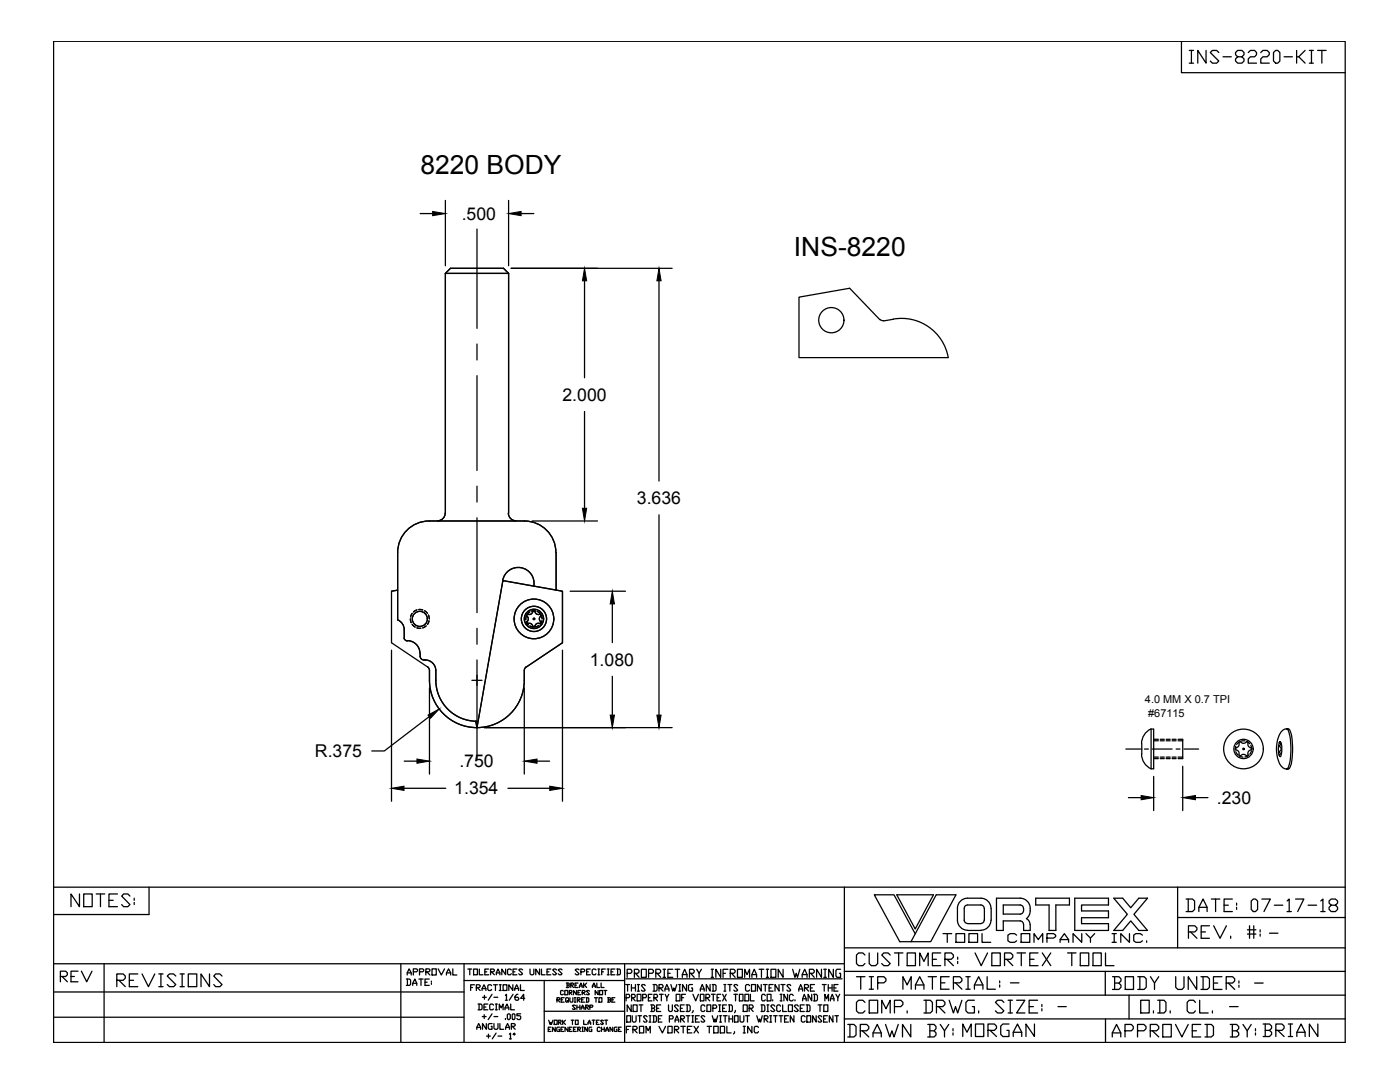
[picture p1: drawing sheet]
<svg xmlns="http://www.w3.org/2000/svg" width="279mm" height="216mm" viewBox="0 0 279 216" stroke-linecap="round" stroke-linejoin="round" font-family="sans-serif">
<!-- layer: titleblk -->
<path d="M10.7 8.2h257.8v199.8h-257.8zM235.8 8.2v6.3h32.7M10.7 177h257.8" fill="none" stroke="#000" stroke-width=".25"/>
<!-- layer: 50 -->
<g fill="none" stroke="#000" stroke-width=".25">
<path d="M168.5 177v31M235 177v12.1M10.7 182.5h19M10.7 197.9h81.9M10.7 192.3h157.8M20.8 192.3v15.7M80 192.3v15.7M92.6 192.3v15.7M92.6 195.7h32.1M108.6 195.7v12.2M124.7 192.3v15.7M168.5 189.1h100"/>
<path d="M168.5 193.8h100M168.5 198.6h100M225.3 198.6v4.7M235 183.1h33.5M10.7 203h81.9M108.6 201.8h16.1M168.5 203.3h100"/>
</g>
<!-- layer: Text -->
<g fill="none" stroke="#000" stroke-width=".25">
<path d="M179 178.5h7.3l-3.6 6.9zM193.1 179.2a2.01 2.01 0 0 0-2 2.1v2.3a2.01 2.01 0 0 0 2 2M193.1 179.2h2.7a2.01 2.01 0 0 1 2 2M81.1 195.4h.6l.2 .2v.8l-.2 .2h-.6M81.3 194.5v-.4l.3-.8 .5 .8v.4M81.3 194.1h.8M81.3 195.4v1.2M82.4 196.6v-.4l.4-.8 .4 .8v.4M82.4 196.2h.8M82.5 193.9h.6l.2-.4-.2-.2h-.6v1.2M83.6 195.4h.8M83.7 193.9h.7l.2-.4-.2-.2h-.7v1.2"/>
<path d="M84 195.4v1.2M84.8 196h.4M85 193.9h.6l.2-.4-.2-.2h-.6v1.2M85.2 193.9l.6 .6M85.7 195.4h-.9v1.2h.9M86.1 195.8v.2M86.1 196.2v.2M86.2 193.3h.9v1.2h-.9zM87.4 193.3l.7 1.2 .6-1.2M89.1 194.5v-.4l.4-.8 .4 .8v.4M89.1 194.1h.8M90.4 193.3v1.2h.8"/>
<path d="M93.4 193.4h.7M93.8 193.4v1.1M93.9 197h.4M94.5 193.4h.8v1.1h-.8zM94.7 196.5h-.8v1.1M95.1 197h.5l.2-.1v-.2l-.2-.2h-.5v1.1M95.2 197l.6 .6M95.7 193.4v1.1h.7M96.2 197.6v-.3l.4-.8 .4 .8v.3M96.2 197.3h.8M96.3 199h.8M96.7 198.6v.8"/>
<path d="M96.8 193.9h.3M97.5 193.4h-.7v1.1h.7M97.9 193.9h.6l.2-.2v-.2l-.2-.1h-.6v1.1M98.1 193.9l.6 .6M98.1 196.7l-.2-.2h-.4l-.1 .2v.7l.1 .2h.4l.2-.2M98.2 198.4l-.8 1.2M98.5 196.5h.8M98.6 199h.7M98.9 196.5v1.1M99 194.5v-.4l.4-.7 .4 .7v.4M99 194.1h.8M99.6 197.6h.4"/>
<path d="M99.6 196.5h.4M99.9 196.5v1.1M100.4 196.5h.8v1.1h-.8zM100.9 198.6l.2-.2v1.2M100.9 199.6h.3M100.9 193.4v1.1l-.8-1.1v1.1M102.1 193.5l-.3-.1h-.3l-.2 .1v.8l.2 .2h.3l.3-.2M102.3 196.5v1.1l-.8-1.1v1.1M102.4 193.9h.4M102.4 198.4l-.8 1.2M102.7 197.6v-.3l.4-.8 .4 .8v.3M102.7 197.3h.8"/>
<path d="M103.2 193.4h-.8v1.1h.8M103.4 198.4h-.2l-.4 .4v.6l.2 .2h.4l.1-.2-.1-.4h-.6M103.9 196.5v1.1h.7M104.3 193.5l-.2-.1h-.4l-.2 .1 .8 .8-.2 .2h-.4l-.2-.2M104.7 199.2h-.8l.6-.8v1.2M105.8 193.4v.9l.2 .2h.4l.1-.2v-.9M107.7 193.4v1.1l-.8-1.1v1.1M108.1 193.4v1.1h.7M109.2 193.9h.3M109.9 193.4h-.7v1.1h.7M111.1 193.5l-.2-.1h-.4l-.2 .1 .8 .8-.2 .2h-.4l-.2-.2M111.2 199.5h.4l.1-.3-.5-.1v.9"/>
<path d="M111.3 199.5l.4 .5M112 199.5h.3M112.2 193.5l-.2-.1h-.4l-.2 .1 .8 .8-.2 .2h-.4l-.2-.2M112.4 197.8l-.1-.2-.4 .2v.6l.1 .1 .4-.1M112.6 199.1h-.6v.9h.6M112.7 197.6h.6v.9h-.6zM113 196.2h.5l.1 .1-.1 .3M113.2 196.6h.3l.1 .3-.1 .1h-.5M113.2 196.2v.8M113.6 198.1h.4l.2-.3-.6-.2v.9M113.7 198.1l.5 .4M113.9 196.6h.4l.2-.3-.6-.1v.8"/>
<path d="M114 196.6l.5 .4M114.8 196.6h.2M115 197.6v.9l-.5-.9v.9M115.3 196.2h-.5v.8h.5M115.3 198.1h.3M115.6 193.5l-.2-.1h-.4l-.2 .1 .8 .8-.2 .2h-.4l-.2-.2M115.6 197l.3-.8 .3 .8M115.6 196.8h.6M115.9 197.6h-.6v.9M115.9 193.9h.6l.2-.2v-.2l-.2-.1h-.6v1.1M116.2 198.1h.4l.2-.3-.6-.2v.9M116.3 198.1l.5 .4"/>
<path d="M116.5 196.2v.8M116.7 196.6l.4 .4M117.1 196.2l-.6 .4M117.1 193.9h.3M117.6 197.8l-.1-.2-.5 .2 .6 .6-.1 .1-.5-.1M117.8 193.4h-.7v1.1h.7M118.2 197l.3-.8 .3 .8M118.2 196.8h.6M118.9 193.5l-.1-.1h-.4l-.2 .1v.8l.2 .2h.4l.1-.2M119.1 196.2v.8h.6M119.3 193.4h.4M119.3 194.5h.4"/>
<path d="M119.4 197.6v.9l-.6-.9v.9M119.5 193.4v1.1M119.7 197.6h.6v.9h-.6zM120 196.2v.8h.6M120.1 193.9h.3M120.5 197.6h.6M120.8 193.4h-.7v1.1M120.8 197.6v.9M121.2 193.4h.4M121.2 194.5h.4M121.3 199.1l.6 .1-.2 .3M121.4 199.5h.3l.2 .3-.2 .2h-.4"/>
<path d="M121.4 193.4v1.1M121.4 199.1v.9M121.9 193.9h.4M122.1 199.5h.3M122.7 199.1h-.6v.9h.6M122.7 193.4h-.8v1.1h.8M123.1 193.4h.5l.2 .1v.8l-.2 .2h-.5M123.3 193.4v1.1M124.9 196.5h.7M124.9 195.3h43.1M125 199.1h.5l.2-.2-.2-.5h-.5v1.3M125.2 194.2h.7l.2-.2v-.3l-.2-.3h-.7v1.6"/>
<path d="M125.3 196.5v1.3M126 196.5v1.3M126 197.1h.8M126.1 199.1h.5l.2-.2-.2-.5h-.5v1.3M126.2 199.1l.6 .6M126.6 194.2h.7l.2-.2v-.3l-.2-.3h-.7v1.6M126.8 196.5v1.3M126.8 194.2l.7 .8M127.2 198.4h.7v1.3h-.7zM127.2 196.5h.4M127.2 197.8h.4M127.4 196.5v1.3"/>
<path d="M128 193.4h1v1.6h-1zM128.3 199.1h.5l.2-.2-.2-.5h-.5v1.3M128.8 196.7l-.2-.2h-.4l-.2 .2 .8 .9-.2 .2h-.4l-.2-.2M129.4 199.1h.3M129.4 194.2h.8l.2-.2v-.3l-.2-.3h-.8v1.6M130.1 198.4h-.7v1.3h.7M130.3 196.5h.6l.2 .2v.9l-.2 .2h-.6M130.5 199.1h.5l.2-.2-.2-.5h-.5v1.3M130.5 196.5v1.3M130.7 199.1l.5 .6M130.9 194.2h.7l.3-.2v-.3l-.3-.3h-.7v1.6M131.1 194.2l.8 .8"/>
<path d="M131.5 197.1h.6l.2-.2v-.2l-.2-.2h-.6v1.3M131.6 198.4h.8M131.7 197.1l.6 .7M132 198.4v1.3M132.3 193.4h.5M132.3 195h.5M132.6 193.4v1.6M132.7 197.8v-.5l.4-.8 .4 .8v.5M132.7 197.3h.8M132.7 198.4l.4 .7v.6M133.3 194.2h.5M133.5 198.4l-.4 .7"/>
<path d="M133.9 196.5l.4 1.3 .2-.7 .1 .7 .5-1.3M134.3 193.4h-1v1.6h1M134.7 193.4h1M134.9 198.4h.8v1.3h-.8zM135.2 193.4v1.6M135.5 196.5h.3M135.5 197.8h.3M135.7 196.5v1.3M136 199.1h.4M136.2 195v-.5l.4-1.1 .5 1.1v.5M136.2 194.5h.9M136.8 198.4h-.8v1.3"/>
<path d="M137 196.5v1.3l-.8-1.3v1.3M137.6 194.2h.7l.2-.2v-.3l-.2-.3h-.7v1.6M137.8 194.2l.7 .8M138.2 196.5h-.6l-.2 .2v.9l.2 .2h.6v-.7h-.2M138.3 198.4l.5 1.3 .6-1.3M139.1 193.4l.4 .8v.8M139.8 197.8v-.5l.4-.8 .3 .8v.5M139.8 198.4h.7v1.3h-.7zM139.8 197.3h.7M140 193.4l-.5 .8M140.9 199.1h.5l.2-.2-.2-.5h-.5v1.3M141.1 199.1l.5 .6"/>
<path d="M141.7 196.5v1.3l-.7-1.3v1.3M141.9 193.4h.5M141.9 195h.5M142 198.4h.7M142.1 196.5h.6l.2 .2v.9l-.2 .2h-.6M142.1 193.4v1.6M142.3 196.5v1.3M142.4 198.4v1.3M143.1 199.1h.4M143.8 198.4h-.7v1.3h.7M143.8 193.4v1.6l-.9-1.6v1.6M144.2 198.4l.7 1.3"/>
<path d="M144.3 194.2h.5M144.5 196.5h.4M144.5 197.8h.4M144.7 196.5v1.3M144.9 198.4l-.7 1.3M145.3 193.4h-1v1.6M145.3 196.5h.7M145.7 196.5v1.3M145.7 194.2h.8l.2-.2v-.3l-.2-.3h-.8v1.6M146 194.2l.7 .8M146.5 198.4h.7M146.8 198.4v1.3"/>
<path d="M147.2 193.4h1v1.6h-1zM147.2 196.7l-.2-.2h-.4l-.1 .2 .7 .9-.2 .2h-.4l-.1-.2M147.6 198.4h.7v1.3h-.7zM148.6 195v-1.6l.5 1.1 .5-1.1v1.6M148.7 198.4h.7v1.3h-.7zM149.6 196.7l-.2-.2h-.4l-.2 .2v.9l.2 .2h.4l.2-.2M149.8 198.4v1.3h.7M150 196.5h.8v1.3h-.8zM150.1 195v-.5l.4-1.1 .5 1.1v.5M150.1 194.5h.9M151.5 193.4h.9M151.9 196.5v1.3l-.7-1.3v1.3"/>
<path d="M152 193.4v1.6M152.3 196.5h.8M152.7 198.7l-.1-.3h-.4l-.2 .3v.8l.2 .2h.4l.1-.2M152.7 196.5v1.3M152.9 193.4h.5M152.9 195h.5M153.1 198.4h.8v1.3h-.8zM153.1 193.4v1.6M153.5 197.1h.4M153.9 193.4h.9v1.6h-.9zM154.2 199.5v.2M154.3 196.5h-.8v1.3h.8"/>
<path d="M155.5 196.5v1.3l-.8-1.3v1.3M155.7 199.7h.4M155.7 198.4h.4M155.9 196.5h.8M155.9 198.4v1.3M156.2 196.5v1.3M156.3 193.4v1.6l-1-1.6v1.6M157.2 198.4v1.3l-.8-1.3v1.3M157.8 196.7l-.2-.2h-.3l-.3 .2 .8 .9-.2 .2h-.3l-.3-.2M158.2 193.4l.5 1.6 .2-.8 .3 .8 .4-1.6M158.3 198.7l-.2-.3h-.3l-.2 .3v.8l.2 .2h.3l.2-.2M158.7 199.5v.2"/>
<path d="M159.4 197.8v-.5l.4-.8 .4 .8v.5M159.4 197.3h.8M160.1 195v-.5l.5-1.1 .5 1.1v.5M160.1 194.5h1M160.2 199.7v-.4l.3-.9 .4 .9v.4M160.2 199.3h.7M160.6 197.1h.5l.3-.2v-.2l-.3-.2h-.5v1.3M160.8 197.1l.6 .7M161.5 194.2h.7l.3-.2v-.3l-.3-.3h-.7v1.6M161.7 197.1h.4M161.8 194.2l.7 .8M162 198.4v1.3l-.7-1.3v1.3"/>
<path d="M162.4 198.4h.5l.2 .3v.8l-.2 .2h-.5M162.5 196.5h-.8v1.3h.8M162.5 198.4v1.3M163.9 193.4v1.6l-.9-1.6v1.6M164.1 196.5h.8M164.4 193.4h.5M164.4 195h.5M164.5 196.5v1.3M164.6 199.7v-1.3l.4 .9 .3-.9v1.3M164.7 193.4v1.6M165.3 197.1h.8M165.3 196.5v1.3"/>
<path d="M165.7 199.7v-.4l.4-.9 .3 .9v.4M165.7 199.3h.7M166.1 196.5v1.3M166.3 193.4v1.6l-.9-1.6v1.6M166.4 197.1h.5M166.8 198.4l.4 .7v.6M167.2 196.5h-.8v1.3h.8M167.6 198.4l-.4 .7M167.8 193.4h-.8l-.2 .3v1l.2 .3h.8v-.8h-.3M182.7 186.3l-4.3-7.8h-3.9l5.1 9.4h6.1l5.1-9.4h-4l-5 9.4M193.1 180.6a.66 .66 0 0 0-.7 .7v2.3a.66 .66 0 0 0 .7 .7M193.1 180.6h2.7a.66 .66 0 0 1 .6 .6"/>
<path d="M196.4 183.6a.66 .66 0 0 1-.6 .7M196.5 181.3v2.3M197.8 183.6a2.01 2.01 0 0 1-2 2M197.8 181.3v2.3M204.2 184.4a.66 .66 0 0 0-.6-.6h-3.4v1.9M204.2 181.2a.66 .66 0 0 0-.6-.6h-3.4v1.8h3.4a.66 .66 0 0 0 .6-.7M204.3 181.3v.5M204.8 183.3a1.29 1.29 0 0 1 .8 1.2M204.9 183.3a2.44 2.44 0 0 0-.8-4l-5.2-.1v6.5M209.4 185.7v-5.1h-2.7v-1.4h6.7v1.4h-2.7v5.1M215.8 184.3v-1.2h5.4v-1.3h-5.4v-1.2h5.4v-1.4h-6.7v6.5M222.3 185.7l2.7-3.3-2.7-3.2h1.8l1.6 1.9 1.6-1.9h1.7l-2.7 3.2 2.7 3.3"/>
<path d="M224.1 185.7l1.6-1.9 1.6 1.9M227.7 199.6h1.6v2.5h-1.6zM231 199.6h1.3l.4 .4v1.7l-.4 .4h-1.3M231.5 199.6v2.5M239.4 199.6v2.5h1.7M95.2 205.4v-.4l.3-.8 .4 .8v.4M95.2 205h.7M95.4 200.3h.6l.2 .3v.7l-.2 .2h-.6M95.6 200.3v1.2M96.3 202.8h.7M96.6 200.9h.4M96.6 202.5v.7"/>
<path d="M97.1 204.2v1.2l-.8-1.2v1.2M97.1 206.7h.8M97.4 200.3h-.8v1.2h.8M97.5 206.4v.7M98.2 204.2h-.6l-.2 .2v.8l.2 .2h.6v-.6h-.2M98.2 202.3l-.8 1.1M98.5 200.6l-.2-.3h-.4l-.2 .3v.7l.2 .2h.4l.2-.2M98.6 204.2v1l.2 .2h.4l.2-.2v-1M98.6 202.8h.7M98.9 201.5h.4M98.9 200.3h.4M99 206.1l-.8 1.2"/>
<path d="M99 200.3v1.2M99.4 206.7h.7M99.6 201.5v-1.2l.4 .8 .4-.8v1.2M99.8 204.2v1.2h.7M100.8 201.5v-.4l.4-.8 .3 .8v.4M100.8 201.1h.7M100.9 203.2v.2M100.9 205.4v-.4l.4-.8 .4 .8v.4M100.9 205h.8M101.2 202.5l.3-.2 .3 .2v.7l-.2 .2-.4-.2zM101.7 206.4l.2-.3v1.2M101.7 207.3h.4"/>
<path d="M101.9 200.3v1.2h.8M102.1 204.8h.5l.2-.2v-.2l-.2-.2h-.5v1.2M102.2 202.5l.2-.2 .4 .2v.7l-.2 .2h-.2l-.2-.2zM102.2 204.8l.6 .6M102.4 206.4l.2-.3 .2 .3-.2 .1zM103.9 202.3h-.7v.4h.5l.2 .1v.4l-.2 .2h-.3l-.2-.2M109.4 205.4h.3M109.5 203.6l.3 .8 .1-.4 .2 .4 .2-.8M110 205h-.6v.8h.6M110.6 203.6h.6v.8h-.6zM110.8 205v.8l-.5-.8v.8M111.4 204h.5l.1-.3-.6-.1v.8"/>
<path d="M111.6 204l.4 .4M111.7 205h-.5l-.1 .7 .6 .1v-.4h-.2M112 205.4h.2M112.3 203.6v.8M112.4 204l.4 .4M112.5 205h-.5v.8h.5M112.8 203.6l-.5 .4M113.4 205v.8l-.6-.8v.8M113.6 205.4h.3M114.2 205h-.6v.8h.6M114.2 203.6v.8M114.5 205.4h.3"/>
<path d="M114.8 203.6h.6v.8h-.6zM115 205h-.5v.8h.5M115.3 205.4h.4l.2-.3-.2-.1h-.4v.8M115.4 205.4l.5 .4M116.1 205.8h.3M116.1 205h.3M116.3 205v.8M116.5 203.6v.8h.5M117.2 205v.8l-.5-.8v.8M117.3 204.4l.3-.8 .3 .8M117.3 204.1h.6M118.1 205h-.4l-.2 .1v.6l.2 .1h.4v-.4h-.1"/>
<path d="M118.4 203.6v.8M119 204h.3M119.6 203.6h-.6v.8h.6M119.8 205.1l-.2-.1-.4 .1v.6l.2 .1 .4-.1M120 205.4h.6M120 205v.8M120.4 203.7l-.1-.1-.4 .1 .5 .5-.1 .2h-.3l-.1-.2M120.6 205v.8M120.7 203.6h.6M120.9 205.8l.3-.8 .2 .8M120.9 205.5h.5M121 203.6v.8"/>
<path d="M122.3 205v.8l-.6-.8v.8M123.1 205h-.4l-.1 .7 .5 .1v-.4h-.1M123.4 205.4h.3M124 205h-.6v.8h.6M125 205.4h.4M125.1 202.7h.7v1.2h-.7zM125.9 204.8h-.9v1.3M126 200.5v1.3l-.8-1.3v1.3M126.2 202.7v1l.2 .2h.3l.2-.2v-1M126.3 205.4h.6l.3-.4-.3-.2h-.6v1.3M126.4 200.5h.8v1.3h-.8zM126.5 205.4l.7 .7"/>
<path d="M127.3 202.7h.7M127.5 200.5h.8M127.6 204.8h.9v1.3h-.9zM127.7 202.7v1.2M127.9 200.5v1.3M128.9 206.1v-1.3l.5 .8 .4-.8v1.3M129.1 202.9l-.1-.2h-.4l-.2 .2 .7 .8-.1 .2h-.4l-.2-.2M129.5 202.7h.4M129.5 203.9h.4M129.7 202.7v1.2M129.9 200.5h.6l.2 .3-.2 .4M130.1 201.2h.4l.2 .4-.2 .2h-.6"/>
<path d="M130.1 200.5v1.3M130.3 202.7h.5l.2 .2v.8l-.2 .2h-.5M130.5 202.7v1.2M131 201.2h.5M131.4 203.3h.4M131.5 204.8l.7 1.3 .6-1.3M131.9 200.5h-.9v1.3h.9M132.1 202.7h-.7v1.2h.7M133.3 204.8h.8v1.3h-.8zM133.4 200.5v1.1l.2 .2h.4l.2-.2v-1.1M133.6 203.3h.6l.2-.4-.2-.2h-.6v1.2M134.6 205.4h.6l.3-.4-.3-.2h-.6v1.3"/>
<path d="M134.7 203.9v-.4l.4-.8 .4 .8v.4M134.7 203.5h.8M134.8 205.4l.7 .7M135.4 200.8l-.2-.3h-.4l-.2 .3 .8 .8-.2 .2h-.4l-.2-.2M135.8 201.2h.4M135.8 203.3h.6l.2-.4-.2-.2h-.6v1.2M135.9 204.8h.9M136 203.3l.6 .6M136.3 204.8v1.3M136.6 200.5h-.8v1.3h.8M136.9 200.5h.6l.2 .3v.8l-.2 .2h-.6M136.9 202.7h.8"/>
<path d="M137.1 200.5v1.3M137.2 205.4h.5M137.3 202.7v1.2M138.1 204.8h-.9v1.3h.9M138.1 202.7h.3M138.1 203.9h.3M138.2 202.7v1.2M138.3 201.6l-.2 .5M138.5 204.8l.9 1.3M138.8 203.3h.4M139.4 204.8l-.9 1.3M139.6 202.7h-.8v1.2h.8"/>
<path d="M140.7 200.8l-.2-.3h-.4l-.2 .3v.8l.2 .2h.4l.2-.2M140.7 202.9l-.3-.2h-.3l-.2 .2 .8 .8-.3 .2h-.3l-.2-.2M141.1 200.5h.7v1.3h-.7zM141.1 204.8h.9M141.5 204.8v1.3M142.1 202.7l.4 1.2 .2-.6 .2 .6 .3-1.2M142.3 201.2h.5l.2-.2-.2-.5h-.5v1.3M142.4 204.8h.9v1.3h-.9zM143.4 200.5h.4M143.4 201.8h.4M143.6 200.5v1.3M143.6 202.7h.4"/>
<path d="M143.6 203.9h.4M143.7 204.8h.9v1.3h-.9zM143.8 202.7v1.2M144.2 201.2h.4M144.3 202.7h.8M144.7 202.7v1.2M145 200.5h-.8v1.3h.8M145.1 204.8v1.3h.8M145.4 200.5h.6l.2 .3v.8l-.2 .2h-.6M145.5 203.3h.7M145.5 202.7v1.2M145.6 200.5v1.3"/>
<path d="M146.2 202.7v1.2M146.6 202.7h.7v1.2h-.7zM146.6 205.9v.2l-.2 .2M146.8 201.6l-.2 .5M147.7 202.7v1l.2 .2h.3l.2-.2v-1M148.3 200.5h.8v1.3h-.8zM148.3 204.8h.4M148.3 206.1h.4M148.5 204.8v1.3M148.8 202.7h.7M149.2 202.7v1.2M149.5 201.2h.6l.2-.4-.2-.3h-.6v1.3"/>
<path d="M149.7 201.2l.6 .6M150.1 204.8v1.3l-.9-1.3v1.3M151 202.7l.4 1.2 .2-.6 .2 .6 .3-1.2M151.4 205l-.2-.2h-.5l-.2 .2v.9l.2 .2h.5l.2-.2M151.9 200.5h.6l.1 .3v.8l-.1 .2h-.6M152 200.5v1.3M152.5 203.3h.6l.2-.4-.2-.2h-.6v1.2M152.7 203.3l.6 .6M153.1 200.5h.3M153.1 201.8h.3M153.2 200.5v1.3M153.6 202.7h.4"/>
<path d="M153.6 203.9h.4M153.8 202.7v1.2M154.4 202.7h.7M154.6 200.8l-.2-.3h-.4l-.2 .3 .8 .8-.2 .2h-.4l-.2-.2M154.8 202.7v1.2M155.5 202.7h.7M155.8 200.8l-.2-.3h-.4l-.2 .3v.8l.2 .2h.4l.2-.2M155.9 202.7v1.2M156.2 200.5v1.3h.8M156.6 203.3h.4M157.3 200.5h.8v1.3h-.8zM157.3 202.7h-.7v1.2h.7"/>
<path d="M158.4 202.7v1.2l-.7-1.2v1.2M159.3 200.8l-.2-.3h-.4l-.2 .3 .8 .8-.2 .2h-.4l-.2-.2M159.7 201.2h.4M160.5 200.5h-.8v1.3h.8M160.7 202.9l-.2-.2h-.4l-.2 .2v.8l.2 .2h.4l.2-.2M160.9 200.5h.6l.2 .3v.8l-.2 .2h-.6M161 202.7h.8v1.2h-.8zM161.1 200.5v1.3M162.9 202.7v1.2l-.7-1.2v1.2M163.3 200.5h.7M163.6 200.5v1.3M164 202.9l-.2-.2h-.4l-.1 .2 .7 .8-.2 .2h-.4l-.1-.2"/>
<path d="M164.4 203.3h.3M164.4 200.5h.8v1.3h-.8zM165.1 202.7h-.7v1.2h.7M166.2 202.7v1.2l-.7-1.2v1.2M238.6 200l-.4-.4h-.9l-.4 .4v1.7l.4 .4h.9l.4-.4"/>
</g>
<!-- layer: 0 -->
<g fill="none" stroke="#000" stroke-width=".25">
<path d="M88.9 40v13M101.5 40v13M83.8 42.6h2.5M88.9 54.6v47.8M88.9 54.6l1-1.1h10.6l1 1.1M88.9 54.6h12.6M95.2 45.7v19.8M101.5 54.6v47.8a1.5 1.5 0 0 0 1.5 1.5M102 53.5h32.1M104 42.6h2.5M116.7 56v19.4M131.5 56v40"/>
<path d="M95.2 68.7v3.1M95.2 75v18.9M175.6 63.7l.8 .3M178.3 63.7a9.5 9.5 0 0 1 10.9 7.6l-29.7 .1v-12.1l10.1-1.8 6 6.3M178.3 63.7l-1.9 .3M95.2 97v3.2M116.7 82.1v19.3M79.4 117.8l-1.3 .2v10.3l7.2 4.8 .4 .7M88.8 102.4a1.5 1.5 0 0 1-1.5 1.5M95.2 103.3v18.9M100.3 115.8a3.2 3.2 0 0 1 3.7-2.5 3.2 3.2 0 0 1 2.5 3.6M106.2 104h13"/>
<path d="M111 117.8l-.1-7.6a6.3 6.3 0 0 0-6.2-6.2h-19a6.3 6.3 0 0 0-6.3 6.2v13.5a2.13 2.13 0 0 1 1.3 2M113.8 118h11M131.5 102.7v40M78.1 129.7v30.2M80.7 127.3v.3l.5 .2M80.7 125.7v1.7M81.2 127.9h.1M81.3 127.8a2.52 2.52 0 0 1 2.5 2.6M81.9 123.5l.2 .8M82.3 122.4l-.4 .7M82.3 124.6l.5 .5M83.2 121.7l-.7 .4"/>
<path d="M83.2 125.3l.8 .1M83.6 121.6l.8 .1M83.8 130.4a1.01 1.01 0 0 0 .5 1.2l.3 .1M84.6 131.7a2.16 2.16 0 0 1 2.4 2.1M84.7 121.9l.6 .5M85 124.9l-.6 .4M85.5 122.7l.2 .8M85.6 123.9l-.3 .7M85.7 135.7a9.5 9.5 0 0 0 9.5 9.5M85.7 133.8v1.9M85.7 137.3v17.2M87 135.7a8.2 8.2 0 0 0 8.2 8.2"/>
<path d="M87 133.8v1.9M94.2 135.7h2M95.2 125.4v3.2M95.2 131.7v19.8M104.6 135.7a9.5 9.5 0 0 1-9.4 9.5M104.6 133.8v1.9M104.6 137.3v17.2M105 133.1l-.4 .7M105 122.9l-.1 .8M105 124.1l.4 .6M105.1 133.1l7.2-4.8v-10.3l-11.9-2.1-5.2 29.3M105.2 124.1l-.1 .2 .3 .1"/>
<path d="M105.4 124.4l.6 .1 .3 .5M105.7 122.1l-.5 .5M105.7 124.9l.8 .2M106.3 122l-.3 .5-.9 .2 .3 .8-.2 .5M106.4 122l.3-.1a.86 .86 0 0 0 1.2 .7l.1 .2-.4 .7 .3 .5M106.4 125l.2 .1 .1-.1M106.8 121.9h-.7M107.2 122l.6 .4M107.5 124.8l-.7 .3M107.7 124.4l-.6 .1-.3 .5M107.9 124.1l.1 .2-.3 .1M108 122.8l.2 .7"/>
<path d="M108.1 123.9l-.3 .6M112.3 129.7v30.2M122.2 120.5v7.7M122.2 134.9v7.8M80.6 157.3h8.4M80.7 151.9h2.5M85.7 143l-9 6.8h-2.5M94.9 143.9l.3 1.3M96.7 145.2h37.4M101.4 157.3h8.3M107.2 151.9h2.5M224.7 149.5h2.9"/>
<path d="M225.2 159.2h2.5M227.8 150.5a3.2 3.2 0 0 0 1.9 2.9M227.9 148.4v2.1M228.4 149.5h.8M229.7 145.4a3.2 3.2 0 0 0-1.9 3M229.7 145.5h.5v7.9h-.5zM230 149.5h3.9M230.2 154.9v6.8M230.2 151.4h1M230.2 151.1h1M230.2 147.5h1M230.2 147.8h1"/>
<path d="M231.5 151.4h.9M231.5 151.1h.9M231.5 147.5h.9M231.5 147.8h.9M232.7 151.4h.8M232.7 151.1h.8M232.7 147.5h.8M232.7 147.8h.8M233.9 151.4h.8M233.9 151.1h.8M233.9 147.5h.8M233.9 147.8h.8"/>
<path d="M234.7 149.5h.8M235.1 147.5h.9v3.9h-.9M235.1 151.1h.9M235.1 147.8h.9M236 152.9v8.8M236.3 149.5h2.9M238.6 159.2h2.5M246.6 148.9l-.1 .7M246.6 150l.4 .6M246.7 149.3l-.1 .3 .6 .4 .1 .6M247.3 148.3l-.1 .6-.5 .3M247.3 150.6l.2 .3a.87 .87 0 0 1 1.3 0l.3-.3"/>
<path d="M247.4 148l-.6 .5M247.4 150.9l.7 .2M247.6 148.1l-.2-.1-.1 .2M247.6 148.1l.6 .2 .5-.2M248.4 147.8l-.7 .1M248.7 148.1l.3-.1 .1 .2M248.8 147.9l.6 .5M249.1 148.3v.6l.5 .3M249.1 150.8l-.7 .2M249.6 148.7l.2 .7M249.6 149.3l.1 .3-.6 .4v.6M249.8 149.8l-.4 .7"/>
<path d="M255.2 150.1a.28 .28 0 0 1 .3 .2 .28 .28 0 0 1-.2 .3M255.2 148.9a.53 .53 0 0 1 .5 .6 .53 .53 0 0 1-.5 .5M255.3 148.2a.32 .32 0 0 1 .2 .4 .32 .32 0 0 1-.3 .2M255.3 148.1l.1-.1a.87 .87 0 0 1 .4 1.1v.9l-.3 1a3.6 3.6 0 0 1-.2-2.9zM256.7 145.4h.4a2.9 2.9 0 0 1 .8 2.2 13.6 13.6 0 0 1-.5 5.6l-.2 .2h-.5a2.65 2.65 0 0 0 .8-2.2 10.3 10.3 0 0 0-.6-5.7zM256.7 145.4a2.37 2.37 0 0 0-1.7 2.2 6.8 6.8 0 0 0 .7 5.3l.3 .3 .7 .2"/>
<circle cx="165.9" cy="63.9" r="2.52"/>
<circle cx="83.8" cy="123.5" r="1.5"/>
<circle cx="106.6" cy="123.5" r="4"/>
<circle cx="106.6" cy="123.5" r="1.93"/>
<circle cx="106.6" cy="123.5" r="2.52"/>
<circle cx="106.6" cy="123.5" r=".15"/>
<circle cx="248.2" cy="149.4" r="4"/>
<circle cx="248.2" cy="149.4" r="1.93"/>
<circle cx="248.2" cy="149.4" r=".15"/>
</g>
<g fill="#000" stroke="#000" stroke-width=".2">
<path d="M86.3 42.2l2.6 .4-2.6 .4zM101.5 42.6l2.5-.4v.8zM116.7 53.5l.4 2.5h-.9zM131.5 53.5l.4 2.5h-.8zM116.2 101.4h.9l-.4 2.6zM122.2 118l.4 2.5h-.8zM78.1 157.3l2.5-.4v.8zM83.2 151.5l2.5 .4-2.5 .4zM85.4 142.7l2.3-1.2-1.8 1.8zM104.6 151.9l2.6-.4v.8zM109.7 156.9l2.6 .4-2.6 .4zM121.8 142.7h.8l-.4 2.5z"/>
<path d="M131.1 142.7h.8l-.4 2.5zM227.7 158.7l2.5 .5-2.5 .4zM236 159.2l2.6-.5v.9z"/>
</g>
<g font-size="6.2">
<text x="170" y="194">CUSTOMER:</text>
<text x="193.7" y="194">VORTEX TOOL</text>
<text x="22.6" y="198.3">REVISIONS</text>
</g>
<g font-size="5.7">
<text x="236.4" y="13.8">INS-8220-KIT</text>
<text x="13.4" y="182">NOTES:</text>
<text x="235.7" y="183.1">DATE:</text>
<text x="248.7" y="183.1">07-17-18</text>
<text x="236.4" y="188.4">REV. #:</text>
<text x="170" y="203.2">COMP. DRWG. SIZE:</text>
<text x="170" y="198.6">TIP MATERIAL:</text>
<text x="221.2" y="198.6">BODY UNDER:</text>
<text x="168.3" y="208.1">DRAWN BY:</text>
<text x="191.2" y="208.1">MORGAN</text>
<text x="221.2" y="208.1">APPROVED BY:</text>
<text x="251.2" y="208.1">BRIAN</text>
</g>
<g font-size="5.3">
<text x="83.9" y="34.7">8220 BODY</text>
<text x="158.4" y="51">INS-8220</text>
<text x="11.3" y="197.2">REV</text>
</g>
<text font-size="4.4" x="187.3" y="189.1">TOOL COMPANY INC.</text>
<g font-size="3.5">
<text x="92.1" y="43.8">.500</text>
<text x="112.3" y="80">2.000</text>
<text x="127.1" y="100.6">3.636</text>
<text x="117.7" y="132.8">1.080</text>
<text x="62.9" y="151.1">R.375</text>
<text x="91.7" y="153.1">.750</text>
<text x="90.7" y="158.5">1.354</text>
<text x="242.9" y="160.4">.230</text>
<text x="113.2" y="202.5">SHARP</text>
</g>
<g font-size="2.6">
<text x="252.6" y="187.3">-</text>
<text x="200.7" y="197.2">-</text>
<text x="249.4" y="197.6">-</text>
<text x="210.3" y="202.1">-</text>
<text x="244.5" y="202.1">-</text>
</g>
<g font-size="2.2">
<text x="228.5" y="140.3">4.0 MM X 0.7 TPI</text>
<text x="229.2" y="143">#67115</text>
</g>
</svg>
